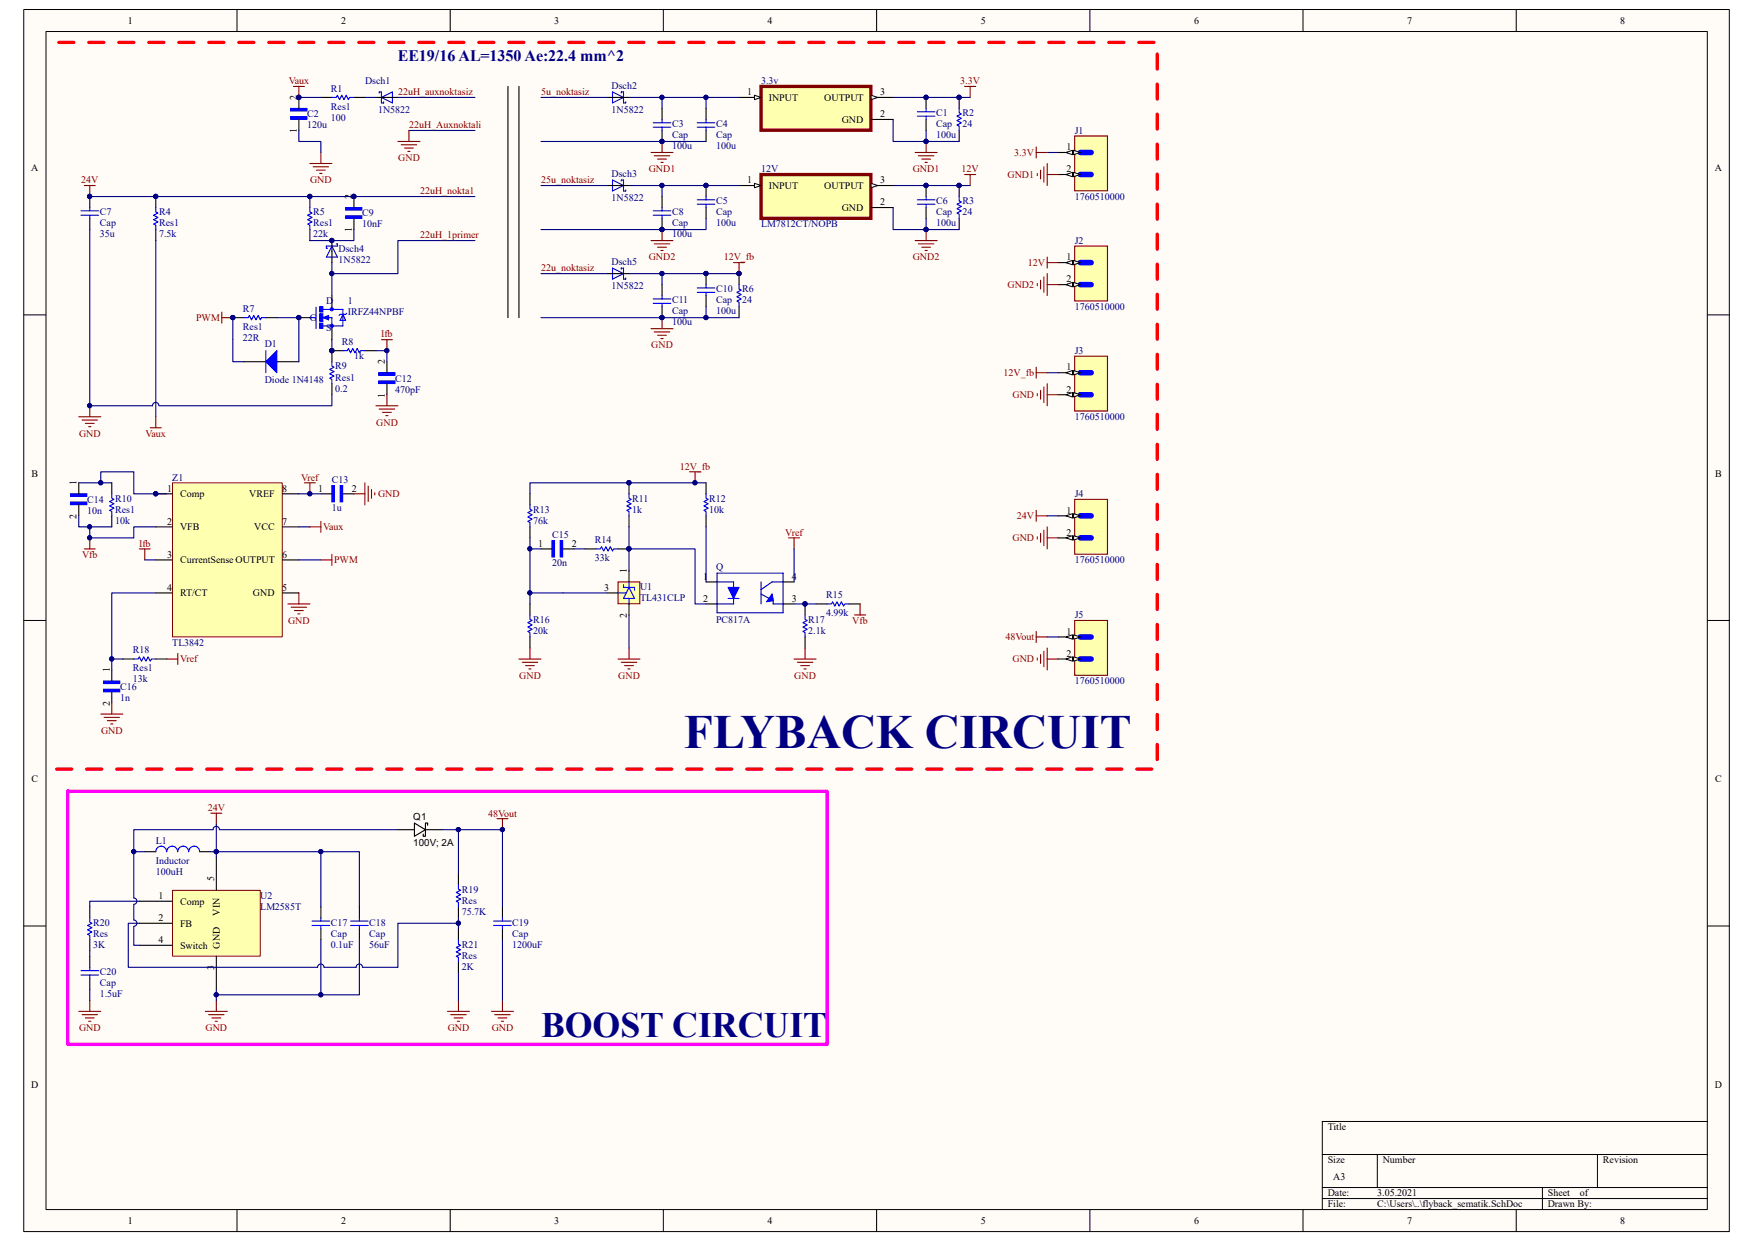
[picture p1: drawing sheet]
<svg xmlns="http://www.w3.org/2000/svg" width="297mm" height="210mm" viewBox="0 0 297 210" stroke-linecap="round" stroke-linejoin="round" font-family="sans-serif">
<path d="M4.1 1.7h288.7v206.7h-288.7z" fill="#fffcf8"/>
<path d="M4 1.6h288.8v206.8h-288.8z" fill="none" stroke="#000" stroke-width=".17"/>
<path d="M7.8 5.4h281.3v199.3h-281.3z" fill="#fffcf8"/>
<g fill="none" stroke="#000" stroke-width=".17">
<path d="M7.8 5.3h281.3v199.4h-281.3zM40.1 1.6v3.7M76.2 1.6v3.7M112.3 1.6v3.7M148.4 1.6v3.7M184.5 1.6v3.7M220.6 1.6v3.7M256.7 1.6v3.7M4 53.3h3.7M289.1 53.3h3.7M4 105h3.7M289.1 105h3.7"/>
<path d="M4 156.7h3.7M289.1 156.7h3.7M223.9 195.4h65.2M233.2 195.4v5.6M270.5 195.4v5.6M289.1 189.8h-65.2v14.9M40.1 204.7v3.7M76.2 204.7v3.7M112.3 204.7v3.7M148.4 204.7v3.7M184.5 204.7v3.7M220.6 204.7v3.7"/>
<path d="M223.9 201h65.2M223.9 202.8h65.2M256.7 204.7v3.7M261.2 201v3.7"/>
</g>
<path d="M29.3 81.7h18.5v26.1h-18.5z" fill="#ffffb0"/>
<path d="M29.2 81.7h18.6v26.1h-18.6z" fill="none" stroke="#800000" stroke-width=".17"/>
<path d="M26.4 83.6h2.8M26.4 89.2h2.8M26.4 94.7h2.8M47.8 83.6h2.8M47.8 89.2h2.8M47.8 94.7h2.8M26.4 100.3h2.8M47.8 100.3h2.8" fill="none" stroke="#000" stroke-width=".19"/>
<circle cx="26.4" cy="83.5" r=".35" fill="#000080" stroke="#000080" stroke-width=".17"/>
<path d="M182 23h5.5v9.3h-5.5z" fill-rule="evenodd" fill="#ffffb0" stroke="#800000" stroke-width=".19"/>
<path d="M182.9 29.5h1.9M182.9 25.8h1.9" fill="none" stroke="#00f" stroke-width=".93"/>
<path d="M179.2 25.8h3.7" fill="none" stroke="#000" stroke-width=".19"/>
<path d="M181.8 25.4l1.1 .4-1.1 .4z" fill="#fffcf8"/>
<path d="M181.8 25.4l1.1 .4-1.1 .4z" fill="none" stroke="#000" stroke-width=".17"/>
<path d="M180.5 25.8l1.1-.4v.8z" fill="#fffcf8"/>
<path d="M180.5 25.8l1.1-.4v.8z" fill="none" stroke="#000" stroke-width=".17"/>
<path d="M179.2 29.5h3.7" fill="none" stroke="#000" stroke-width=".19"/>
<path d="M181.8 29.2l1.1 .3-1.1 .4z" fill="#fffcf8"/>
<path d="M181.8 29.2l1.1 .3-1.1 .4z" fill="none" stroke="#000" stroke-width=".17"/>
<path d="M180.5 29.5l1.1-.3v.7z" fill="#fffcf8"/>
<path d="M180.5 29.5l1.1-.3v.7z" fill="none" stroke="#000" stroke-width=".17"/>
<g fill="none" stroke="#000" stroke-width=".19">
<path d="M50.6 16.5v1.9M54.3 16.5h1.9M59.9 16.5h1.9M63.7 16.5h3.7M102.8 16.5h3.7M26.4 33.3v1.8M26.4 38.8v1.9M50.6 20.2v1.9M52.5 33.3v1.8M52.5 38.8v1.9M59.9 33.3v1.8M59.9 37v1.8"/>
<path d="M102.8 31.4h3.7M39.4 53.8h1.9M45 53.8h1.9M50.6 53.8h1.9M56.2 40.7v3.7M56.2 50v1.9M56.2 55.6v1.9M41.3 61.2h3.7M46.9 61.2h3.7"/>
</g>
<g fill="#000080" stroke="#000080" stroke-width=".17">
<circle cx="26.4" cy="33.2" r=".35"/>
<circle cx="50.6" cy="53.7" r=".35"/>
<circle cx="39.4" cy="53.7" r=".35"/>
<circle cx="56.2" cy="40.7" r=".35"/>
<circle cx="52.5" cy="33.2" r=".35"/>
<circle cx="59.9" cy="33.2" r=".35"/>
<circle cx="112.1" cy="31.4" r=".35"/>
<circle cx="50.6" cy="16.5" r=".35"/>
</g>
<g fill="none" stroke="#00f" stroke-width=".19">
<path d="M56.2 16.5h.7l.2-.4 .4 .8 .4-.8 .3 .8 .4-.8 .4 .8 .2-.4h.7M64.2 15.7v-.1h.4v1.8h.4v-.2M64.6 16.5l1.8-.9v1.8zM103.7 15.6l1.9 .9-1.9 .9zM105.2 15.7v-.1h.4v1.8h.3v-.2M26.4 35.1v.8l.4 .2-.8 .3 .8 .4-.8 .4 .8 .3-.8 .4 .4 .2v.7M52.5 35.1v.8l.3 .2-.7 .3 .7 .4-.7 .4 .7 .3-.7 .4 .4 .2v.7M103.7 30.5l1.9 .9-1.9 .9zM105.2 30.6v-.1h.4v1.8h.3v-.2M41.3 53.8h.7l.2-.4 .4 .7 .4-.7 .3 .7 .4-.7 .4 .7 .2-.3h.7M52.5 53.8h.9M53.5 52v3.6"/>
<path d="M54.7 53.8l.9-.4v.7zM54.7 52.4h3.4v2.8h-3.4M55.4 53.8h.8v1.8M55.5 53.6l-.6 .2 .6 .1v-.1M56.2 51.9v.5M56.2 41.6l.9 1.9h-1.8zM56.9 41.3h.2v.3h-1.8v.4h.2M58.1 53.2l.4 1h-.9zM58.7 53l-.2 .2h-.9l-.2 .2"/>
</g>
<g fill="#00f" stroke="#00f" stroke-width=".19">
<path d="M54.1 54.7h.6v.9h-.6z" fill-rule="evenodd"/>
<path d="M54.1 51.9h.6v.9h-.6z" fill-rule="evenodd"/>
<path d="M54.1 53.1h.6v1.3h-.6z" fill-rule="evenodd"/>
<path d="M58.5 36.5h2.8v.4h-2.8z" fill-rule="evenodd"/>
<path d="M58.5 35.1h2.8v.4h-2.8z" fill-rule="evenodd"/>
<path d="M49.2 19.7h2.8v.5h-2.8z" fill-rule="evenodd"/>
<path d="M49.2 18.4h2.8v.4h-2.8z" fill-rule="evenodd"/>
</g>
<g fill="none" stroke="#00f" stroke-width=".56">
<circle cx="56.2" cy="52.3" r=".08"/>
<circle cx="56.2" cy="55.1" r=".07"/>
</g>
<path d="M61.8 16.5h1.9M50.6 22.1v1.8h3.7v1.9M59.9 33.3h20.5M106.5 31.4h5.6v1.9M39.4 53.8v7.4h1.9" fill="none" stroke="#000080" stroke-width=".19"/>
<path d="M52.5 27.7h3.7M53 28.2h2.6M53.6 28.8h1.5M54.1 29.3h.4M54.3 25.8v1.9" fill="none" stroke="#800000" stroke-width=".19"/>
<path d="M46.9 59.3v3.8l-1.9-1.9z" fill="#00f"/>
<path d="M45 59.3v3.8M46.9 59.3v3.8l-1.9-1.9zM58.1 59.3h.7l.2-.3 .4 .7 .3-.7 .4 .7 .4-.7 .4 .7 .1-.4h.8M103.7 45.4l1.9 .9-1.9 .9zM105.2 45.6v-.2h.4v1.8h.3v-.2M125.1 48.2v.7l.4 .2-.7 .4 .7 .3-.7 .4 .7 .4-.7 .4 .3 .1v.8M56.2 61.2v.8l.4 .1-.8 .4 .8 .4-.8 .4 .8 .3-.8 .4 .4 .2v.7M18.9 83.6v.7l.4 .2-.7 .4 .7 .3-.7 .4 .7 .4-.7 .4 .3 .1v.8M22.7 111.5h.7l.2-.4 .4 .8 .3-.8 .4 .8 .4-.8 .4 .8 .1-.4h.8" fill="none" stroke="#00f" stroke-width=".19"/>
<g fill="none" stroke="#000080" stroke-width=".19">
<path d="M50.6 16.5h3.7M67.4 16.5h13M91.6 16.5h11.2M106.5 16.5h5.6M112.1 18.4v-1.9h7.5v1.9M59.9 38.8v1.9h-7.4M69.2 22.1h11.2M91.6 31.4h11.2M26.4 40.7v29.8M46.9 53.8h3.7v7.4M56.2 46.3v3.7M56.2 57.5v1.8"/>
<path d="M63.7 59.3h1.8v1.9M80.4 40.7h-13v5.6h-11.2v-1.9M91.6 46.3h11.2M106.5 46.3h5.6v1.9M119.6 53.8h5.5M13.3 81.7h5.6M13.3 87.3v1.9h5.6M15.2 89.2v1.8h7.5v-1.8h3.7M17.1 81.7v-1.9h5.6v3.8h5.5M24.5 94.7h1.9M50.6 83.6h3.7M50.6 94.7h3.7"/>
<path d="M50.6 89.2h1.9M20.8 111.5h-1.9v1.9M26.4 100.3h-7.5v11.2"/>
</g>
<g fill="#000080" stroke="#000080" stroke-width=".17">
<circle cx="56.2" cy="46.3" r=".35"/>
<circle cx="50.6" cy="53.7" r=".35"/>
<circle cx="39.4" cy="53.7" r=".35"/>
<circle cx="56.2" cy="59.3" r=".35"/>
<circle cx="15.2" cy="68.6" r=".35"/>
<circle cx="65.5" cy="59.3" r=".35"/>
<circle cx="15.2" cy="33.2" r=".35"/>
<circle cx="50.6" cy="16.5" r=".35"/>
<circle cx="56.2" cy="40.7" r=".35"/>
<circle cx="18.9" cy="111.5" r=".35"/>
<circle cx="17" cy="81.7" r=".35"/>
<circle cx="15.2" cy="89.1" r=".35"/>
<circle cx="26.4" cy="83.5" r=".35"/>
<circle cx="15.2" cy="91" r=".35"/>
<circle cx="52.5" cy="83.5" r=".35"/>
<circle cx="112.1" cy="16.5" r=".35"/>
<circle cx="119.5" cy="16.5" r=".35"/>
<circle cx="112.1" cy="23.9" r=".35"/>
<circle cx="112.1" cy="38.8" r=".35"/>
<circle cx="112.1" cy="46.3" r=".35"/>
<circle cx="112.1" cy="53.7" r=".35"/>
<circle cx="125.1" cy="46.3" r=".35"/>
<circle cx="119.5" cy="53.7" r=".35"/>
</g>
<g fill="none" stroke="#800000" stroke-width=".19">
<path d="M49.7 14.6h1.8M50.6 14.6v1.9M14.3 31.4h1.8M15.2 31.4v1.9M67.4 23.9h3.7M67.9 24.5h2.6M68.5 25.1h1.5M69.1 25.6h.3M69.2 22.1v1.8M110.2 25.8h3.8M110.8 26.4h2.6M111.4 26.9h1.4"/>
<path d="M111.9 27.5h.4M112.1 23.9v1.9M112.1 38.8v1.9M37.6 52.8v1.9M37.6 53.8h1.8M64.6 57.5h1.8M65.5 57.5v1.8M110.2 40.7h3.8M110.2 55.6h3.8M110.8 41.3h2.6M110.8 56.2h2.6M111.4 41.8h1.4"/>
<path d="M111.4 56.7h1.4M111.9 42.4h.4M111.9 57.3h.4M112.1 53.8v1.8M13.3 70.5h3.8M13.9 71.1h2.6M14.5 71.6h1.4M15 72.2h.4M15.2 68.7v1.8M25.5 72.4h1.8M26.4 70.5v1.9M63.7 68.7h3.7"/>
<path d="M64.2 69.2h2.6M64.8 69.8h1.5M65.3 70.3h.4M65.5 66.8v1.9M14.3 92.9h1.8M15.2 91v1.9M23.6 92.9h1.9M24.5 92.9v1.8M51.5 81.7h1.9M52.5 89.2h1.8M52.5 81.7v1.9M54.3 94.7h1.9"/>
<path d="M54.3 88.2v1.9M56.2 93.8v1.9M59.9 83.6h1.9M61.8 81.7v3.7M62.3 82.3v2.6M62.9 82.8v1.5M63.5 83.4v.4M18.9 119v1.8M28.2 111.5h1.9M30.1 110.6v1.8M48.7 102.2h3.8M49.3 102.8h2.6"/>
<path d="M49.9 103.3h1.5M50.4 103.9h.4M50.6 100.3v1.9M17.1 120.8h3.7M17.6 121.4h2.6M18.2 122h1.5M18.7 122.5h.4"/>
</g>
<g fill="none" stroke="#000" stroke-width=".19">
<path d="M58.1 59.3h-1.9v1.9M61.8 59.3h1.9M102.8 46.3h3.7M125.1 46.3v1.9M125.1 51.9v1.9M56.2 64.9v1.9M65.5 61.2v1.9M65.5 64.9v1.9M13.3 81.7v1.9M13.3 85.4v1.9M18.9 81.7v1.9M18.9 87.3v1.9"/>
<path d="M54.3 83.6h1.9M58.1 83.6h1.8M18.9 113.4v1.8M18.9 117.1v1.9M20.8 111.5h1.9M26.4 111.5h1.8"/>
</g>
<g fill="#00f" stroke="#00f" stroke-width=".19">
<path d="M64.1 64.5h2.8v.4h-2.8z" fill-rule="evenodd"/>
<path d="M64.1 63.1h2.8v.4h-2.8z" fill-rule="evenodd"/>
<path d="M17.5 115.2h2.8v.5h-2.8z" fill-rule="evenodd"/>
<path d="M17.5 116.6h2.8v.5h-2.8z" fill-rule="evenodd"/>
<path d="M11.9 83.6h2.8v.4h-2.8z" fill-rule="evenodd"/>
<path d="M11.9 85h2.8v.4h-2.8z" fill-rule="evenodd"/>
<path d="M56.2 82.2h.4v2.7h-.4z" fill-rule="evenodd"/>
<path d="M57.6 82.2h.4v2.7h-.4z" fill-rule="evenodd"/>
</g>
<path d="M128.9 29.5h18.6v7.4h-18.6z" fill-rule="evenodd" fill="#ffffb0" stroke="#800000" stroke-width=".56"/>
<path d="M125.1 31.4h3.8" fill="none" stroke="#000" stroke-width=".19"/>
<path d="M127.8 31l1.1 .4-1.1 .4z" fill="#fffcf8"/>
<path d="M127.8 31l1.1 .4-1.1 .4z" fill="none" stroke="#000" stroke-width=".17"/>
<path d="M147.5 31.4h3.7" fill="none" stroke="#000" stroke-width=".19"/>
<path d="M147.5 31l1.1 .4-1.1 .4z" fill="#fffcf8"/>
<path d="M147.5 31l1.1 .4-1.1 .4z" fill="none" stroke="#000" stroke-width=".17"/>
<path d="M147.5 35.1h3.7M162.4 31.4v1.9M162.4 37v1.8" fill="none" stroke="#000" stroke-width=".19"/>
<path d="M112.1 31.4h13M151.2 35.1v3.7h5.6M156.8 37v1.8h5.6" fill="none" stroke="#000080" stroke-width=".19"/>
<g fill="#000080" stroke="#000080" stroke-width=".17">
<circle cx="119.5" cy="31.4" r=".35"/>
<circle cx="112.1" cy="31.4" r=".35"/>
<circle cx="156.8" cy="38.8" r=".35"/>
<circle cx="162.4" cy="31.4" r=".35"/>
</g>
<path d="M156.8 38.8v1.9M155 40.7h3.7M155.5 41.3h2.6M156.1 41.8h1.5M156.6 42.4h.4" fill="none" stroke="#800000" stroke-width=".19"/>
<path d="M162.4 33.3v.7l.4 .2-.8 .4 .8 .3-.8 .4 .8 .4-.8 .4 .4 .1v.8" fill="none" stroke="#00f" stroke-width=".19"/>
<path d="M128.9 14.6h18.6v7.4h-18.6z" fill-rule="evenodd" fill="#ffffb0" stroke="#800000" stroke-width=".56"/>
<path d="M125.1 16.5h3.8" fill="none" stroke="#000" stroke-width=".19"/>
<path d="M127.8 16.1l1.1 .4-1.1 .4z" fill="#fffcf8"/>
<path d="M127.8 16.1l1.1 .4-1.1 .4z" fill="none" stroke="#000" stroke-width=".17"/>
<path d="M147.5 16.5h3.7" fill="none" stroke="#000" stroke-width=".19"/>
<path d="M147.5 16.1l1.1 .4-1.1 .4z" fill="#fffcf8"/>
<path d="M147.5 16.1l1.1 .4-1.1 .4z" fill="none" stroke="#000" stroke-width=".17"/>
<path d="M162.4 16.5v1.9M147.5 20.2h3.7M162.4 22.1v1.8" fill="none" stroke="#000" stroke-width=".19"/>
<path d="M119.6 16.5h5.5M151.2 20.2v3.7h5.6M156.8 22.1v1.8h5.6" fill="none" stroke="#000080" stroke-width=".19"/>
<g fill="#000080" stroke="#000080" stroke-width=".17">
<circle cx="119.5" cy="16.5" r=".35"/>
<circle cx="156.8" cy="23.9" r=".35"/>
<circle cx="162.4" cy="16.5" r=".35"/>
</g>
<path d="M155 25.8h3.7M155.5 26.4h2.6M156.1 26.9h1.5M156.6 27.5h.4M156.8 23.9v1.9" fill="none" stroke="#800000" stroke-width=".19"/>
<path d="M162.4 18.4v.7l.4 .2-.8 .4 .8 .3-.8 .4 .8 .4-.8 .3 .4 .2v.8" fill="none" stroke="#00f" stroke-width=".19"/>
<path d="M104.6 98.5h3.7v3.7h-3.7z" fill-rule="evenodd" fill="#ffffb0" stroke="#800000" stroke-width=".19"/>
<g fill="none" stroke="#00f" stroke-width=".19">
<path d="M105.6 98.9v.5h1.8v.5M106.5 99.4l.9 1.9h-1.8l.4-1M106.5 99.4l-.5 .9M106.5 98.5v.9M121.4 98.5h2.8v3.7h-2.8M121.4 97h11.2v6.7h-11.2zM128.9 98.5v3.7M132.6 98.5h-1.9l-1.8 1.3M104.6 100.3h1.4M106.5 101.3v.9M123.3 101.3h1.8M128.9 100.5l2 1.1"/>
<path d="M130.7 100.5l.2 1.1M130.9 101.6v.6h1.7"/>
</g>
<path d="M106.5 96.6v1.9M102.8 100.3h1.8M106.5 102.2v1.9" fill="none" stroke="#000" stroke-width=".19"/>
<path d="M123.3 99.4h1.8l-.9 1.9z" fill="#00f"/>
<path d="M123.3 99.4h1.8l-.9 1.9z" fill="none" stroke="#00f" stroke-width=".19"/>
<path d="M130.7 100.5l.2 1.1-1.1 .2z" fill="#00f"/>
<path d="M89.7 85.4v.8l.4 .2-.7 .3 .7 .4-.7 .4 .7 .4-.7 .3 .3 .2v.8M100.9 92.9h.8l.1-.4 .4 .8 .4-.8 .4 .8 .3-.8 .4 .8 .2-.4h.7M106.5 83.6v.7l.4 .2-.8 .4 .8 .3-.8 .4 .8 .4-.8 .4 .4 .1v.8M119.6 83.6v.7l.3 .2-.7 .4 .7 .3-.7 .4 .7 .4-.7 .4 .4 .1v.8M89.7 104.1v.7l.4 .2-.7 .4 .7 .3-.7 .4 .7 .4-.7 .4 .3 .1v.8M130.7 100.5l.2 1.1-1.1 .2zM136.3 104.1v.7l.4 .2-.7 .4 .7 .3-.7 .4 .7 .4-.7 .4 .3 .1v.8M140 102.2h.8l.2-.4 .4 .8 .3-.8 .4 .8 .4-.8 .3 .8 .2-.4h.8" fill="none" stroke="#00f" stroke-width=".19"/>
<g fill="none" stroke="#000" stroke-width=".19">
<path d="M86 14.6v39.2M87.9 14.6v39.2M89.7 83.6v1.8M89.7 89.2v1.8M91.6 92.9h1.9M95.3 92.9h1.9M99.1 92.9h1.8M104.6 92.9h1.9M106.5 81.7v1.9M106.5 87.3v1.9M119.6 98.5h1.8M119.6 81.7v1.9"/>
<path d="M119.6 87.3v1.9M132.6 98.5h1.9M89.7 102.2v1.9M89.7 107.8v1.9M119.6 102.2h1.8M132.6 102.2h1.9M136.3 102.2v1.9M136.3 107.8v1.9M138.2 102.2h1.8M143.8 102.2h1.8"/>
</g>
<g fill="none" stroke="#800000" stroke-width=".19">
<path d="M133.5 91h1.9M134.5 91v1.9M87.9 111.5h3.7M88.4 112.1h2.6M89 112.6h1.5M89.6 113.2h.3M89.7 109.7v1.8M104.6 111.5h3.8M105.2 112.1h2.6M105.8 112.6h1.5M106.3 113.2h.4M106.5 109.7v1.8"/>
<path d="M134.5 111.5h3.7M135 112.1h2.6M135.6 112.6h1.5M136.1 113.2h.4M136.3 109.7v1.8M144.7 104.1h1.9M145.6 102.2v1.9"/>
</g>
<path d="M89.7 91v1.9h1.9M89.7 92.9v9.3M97.2 92.9h1.9M106.5 92.9h11.2v9.3h1.9M106.5 89.2v7.4M119.6 89.2v9.3M134.5 92.9v5.6M89.7 100.3h13.1M106.5 104.1v5.6M134.5 102.2h3.7" fill="none" stroke="#000080" stroke-width=".19"/>
<g fill="#000080" stroke="#000080" stroke-width=".17">
<circle cx="136.3" cy="102.2" r=".35"/>
<circle cx="106.5" cy="81.7" r=".35"/>
<circle cx="106.5" cy="92.9" r=".35"/>
<circle cx="89.7" cy="92.9" r=".35"/>
<circle cx="89.7" cy="100.3" r=".35"/>
</g>
<g fill="#00f" stroke="#00f" stroke-width=".19">
<path d="M93.5 91.5h.4v2.7h-.4z" fill-rule="evenodd"/>
<path d="M94.9 91.5h.4v2.7h-.4z" fill-rule="evenodd"/>
</g>
<path d="M182 41.6h5.5v9.3h-5.5z" fill-rule="evenodd" fill="#ffffb0" stroke="#800000" stroke-width=".19"/>
<path d="M182.9 48.2h1.9M182.9 44.4h1.9" fill="none" stroke="#00f" stroke-width=".93"/>
<path d="M179.2 44.4h3.7" fill="none" stroke="#000" stroke-width=".19"/>
<path d="M181.8 44.1l1.1 .3-1.1 .4z" fill="#fffcf8"/>
<path d="M181.8 44.1l1.1 .3-1.1 .4z" fill="none" stroke="#000" stroke-width=".17"/>
<path d="M180.5 44.4l1.1-.3v.7z" fill="#fffcf8"/>
<path d="M180.5 44.4l1.1-.3v.7z" fill="none" stroke="#000" stroke-width=".17"/>
<path d="M179.2 48.2h3.7" fill="none" stroke="#000" stroke-width=".19"/>
<path d="M181.8 47.8l1.1 .4-1.1 .3z" fill="#fffcf8"/>
<path d="M181.8 47.8l1.1 .4-1.1 .3z" fill="none" stroke="#000" stroke-width=".17"/>
<path d="M180.5 48.2l1.1-.4v.7z" fill="#fffcf8"/>
<path d="M180.5 48.2l1.1-.4v.7z" fill="none" stroke="#000" stroke-width=".17"/>
<path d="M182 60.3h5.5v9.3h-5.5z" fill-rule="evenodd" fill="#ffffb0" stroke="#800000" stroke-width=".19"/>
<path d="M182.9 66.8h1.9M182.9 63.1h1.9" fill="none" stroke="#00f" stroke-width=".93"/>
<path d="M179.2 63.1h3.7" fill="none" stroke="#000" stroke-width=".19"/>
<path d="M181.8 62.7l1.1 .4-1.1 .3z" fill="#fffcf8"/>
<path d="M181.8 62.7l1.1 .4-1.1 .3z" fill="none" stroke="#000" stroke-width=".17"/>
<path d="M180.5 63.1l1.1-.4v.7z" fill="#fffcf8"/>
<path d="M180.5 63.1l1.1-.4v.7z" fill="none" stroke="#000" stroke-width=".17"/>
<path d="M179.2 66.8h3.7" fill="none" stroke="#000" stroke-width=".19"/>
<path d="M181.8 66.4l1.1 .4-1.1 .4z" fill="#fffcf8"/>
<path d="M181.8 66.4l1.1 .4-1.1 .4z" fill="none" stroke="#000" stroke-width=".17"/>
<path d="M180.5 66.8l1.1-.4v.8z" fill="#fffcf8"/>
<path d="M180.5 66.8l1.1-.4v.8z" fill="none" stroke="#000" stroke-width=".17"/>
<g fill="none" stroke="#800000" stroke-width=".19">
<path d="M175.6 29.3v.4M176.2 28.8v1.5M176.8 28.2v2.6M177.3 27.7v3.7M177.3 29.5h1.9M175.6 48v.3M176.2 47.4v1.5M176.8 46.9v2.6M177.3 46.3v3.7M177.3 48.2h1.9M175.6 66.6v.4M176.2 66.1v1.4"/>
<path d="M176.8 65.5v2.6M177.3 64.9v3.8M177.3 66.8h1.9"/>
</g>
<path d="M182 84.5h5.5v9.3h-5.5z" fill-rule="evenodd" fill="#ffffb0" stroke="#800000" stroke-width=".19"/>
<path d="M182.9 91h1.9M182.9 87.3h1.9" fill="none" stroke="#00f" stroke-width=".93"/>
<path d="M179.2 87.3h3.7" fill="none" stroke="#000" stroke-width=".19"/>
<path d="M181.8 86.9l1.1 .4-1.1 .4z" fill="#fffcf8"/>
<path d="M181.8 86.9l1.1 .4-1.1 .4z" fill="none" stroke="#000" stroke-width=".17"/>
<path d="M180.5 87.3l1.1-.4v.8z" fill="#fffcf8"/>
<path d="M180.5 87.3l1.1-.4v.8z" fill="none" stroke="#000" stroke-width=".17"/>
<path d="M179.2 91h3.7" fill="none" stroke="#000" stroke-width=".19"/>
<path d="M181.8 90.6l1.1 .4-1.1 .4z" fill="#fffcf8"/>
<path d="M181.8 90.6l1.1 .4-1.1 .4z" fill="none" stroke="#000" stroke-width=".17"/>
<path d="M180.5 91l1.1-.4v.8z" fill="#fffcf8"/>
<path d="M180.5 91l1.1-.4v.8z" fill="none" stroke="#000" stroke-width=".17"/>
<g fill="none" stroke="#800000" stroke-width=".19">
<path d="M175.5 86.4v1.8M175.5 87.3h1.8M175.6 90.8v.4M176.2 90.3v1.5M176.8 89.7v2.6M177.3 89.2v3.7M177.3 91h1.9M35.7 137.6h1.9M36.6 137.6v1.9M13.3 171.1h3.8M13.9 171.7h2.6M14.5 172.3h1.4"/>
<path d="M15 172.8h.4M15.2 169.3v1.8M34.8 171.1h3.7M35.3 171.7h2.6M35.9 172.3h1.5M36.4 172.8h.4M36.6 169.3v1.8M75.8 171.1h3.7M76.3 171.7h2.6M76.9 172.3h1.5M77.4 172.8h.4M77.6 169.3v1.8"/>
<path d="M83.2 171.1h3.7M83.8 171.7h2.6M84.3 172.3h1.5M84.9 172.8h.4M85.1 169.3v1.8"/>
</g>
<path d="M177.3 87.3h1.9M54.3 159v9.3h-17.7M54.3 144.1v9.3M60.9 159v9.3h-6.6M74.8 140.4h2.8v7.4M77.6 155.3v1.9M77.6 140.4h7.5v13M85.1 159v10.3M15.2 160.9v.9M15.2 167.4v1.9M77.6 164.6v4.7" fill="none" stroke="#000080" stroke-width=".19"/>
<path d="M9.6 130.1h186.4v-122.9h-186.4" fill="none" stroke="#f00" stroke-width=".56" stroke-dasharray="2.5 2.5"/>
<g fill="none" stroke="#000" stroke-width=".19">
<path d="M70.2 139.3l1.8 1.1-1.8 1.1zM72.4 139.7v-.4h-.4v2.2h-.3v-.4M15.2 153.4v1.9M15.2 159v1.9M24.5 144.1h1.9M33.8 144.1h1.9M54.3 153.4v1.9M54.3 157.2v1.8M60.9 153.4v1.9M60.9 157.2v1.8M67.4 140.4h2.8M72 140.4h2.8"/>
<path d="M77.6 147.8v1.9M77.6 153.4v1.9M77.6 157.2v1.8M85.1 153.4v1.9M85.1 157.2v1.8M15.2 161.8v1.9M15.2 165.6v1.8M77.6 162.8v1.8"/>
</g>
<g fill="none" stroke="#00f" stroke-width=".19">
<path d="M15.2 155.3v.7l.4 .2-.8 .4 .8 .4-.8 .4 .8 .3-.8 .4 .4 .2v.7M26.4 144.1a.91 .91 0 0 1 .9-.9 .91 .91 0 0 1 .9 .9M28.2 144.1a.91 .91 0 0 1 1-.9 .91 .91 0 0 1 .9 .9M30.1 144.1a.91 .91 0 0 1 .9-.9 .91 .91 0 0 1 .9 .9M32 144.1a.91 .91 0 0 1 .9-.9 .91 .91 0 0 1 .9 .9M52.8 156.6h3M52.8 155.9h3M54.3 155.3v.6M54.3 156.6v.6M59.4 156.6h2.9M59.4 155.9h2.9M60.9 155.3v.6"/>
<path d="M60.9 156.6v.6M77.6 159v.8l.4 .2-.7 .3 .7 .4-.7 .4 .7 .4-.7 .3 .3 .2v.8M77.6 149.7v.8l.4 .1-.7 .4 .7 .4-.7 .4 .7 .3-.7 .4 .3 .2v.7M83.6 156.6h3M83.6 155.9h3M85.1 155.3v.6M85.1 156.6v.6M13.7 165h3M13.7 164.2h3M15.2 163.7v.5M15.2 165v.6"/>
</g>
<g fill="#000080" stroke="#000080" stroke-width=".17">
<circle cx="54.3" cy="168.3" r=".35"/>
<circle cx="36.6" cy="168.3" r=".35"/>
<circle cx="54.3" cy="144.1" r=".35"/>
<circle cx="77.6" cy="156.2" r=".35"/>
<circle cx="77.6" cy="140.4" r=".35"/>
<circle cx="85.1" cy="140.4" r=".35"/>
</g>
<path d="M11.5 133.9h128.5v42.8h-128.5z" fill="none" stroke="#f0f" stroke-width=".56"/>
<path d="M29.3 150.7h14.8v11.1h-14.8z" fill="#ffffb0"/>
<path d="M29.2 150.7h14.9v11.1h-14.9z" fill="none" stroke="#800000" stroke-width=".17"/>
<path d="M23.6 152.5h5.6M23.6 156.2h5.6M23.6 160h5.6M36.6 145.1v5.5M36.6 161.8v5.6" fill="none" stroke="#000" stroke-width=".19"/>
<path d="M36.6 139.5v4.6h24.3v9.3M22.7 144.1h1.8M23.6 152.5h-8.4v.9M23.6 156.2h-1.9v7.5h32.1a.54 .54 0 0 1 .5-.6 .54 .54 0 0 1 .6 .6M35.7 144.1h.9v1M77.6 156.2h-10.2v7.5h-6M54.9 163.7h5.4a.54 .54 0 0 1 .5-.6 .54 .54 0 0 1 .6 .6" fill="none" stroke="#000080" stroke-width=".19"/>
<g fill="#000080" stroke="#000080" stroke-width=".17">
<circle cx="77.6" cy="156.2" r=".35"/>
<circle cx="22.6" cy="144.1" r=".35"/>
<circle cx="36.6" cy="144.1" r=".35"/>
<circle cx="54.3" cy="144.1" r=".35"/>
</g>
<path d="M182 105h5.5v9.3h-5.5z" fill-rule="evenodd" fill="#ffffb0" stroke="#800000" stroke-width=".19"/>
<path d="M182.9 111.5h1.9M182.9 107.8h1.9" fill="none" stroke="#00f" stroke-width=".93"/>
<path d="M179.2 107.8h3.7" fill="none" stroke="#000" stroke-width=".19"/>
<path d="M181.8 107.4l1.1 .4-1.1 .4z" fill="#fffcf8"/>
<path d="M181.8 107.4l1.1 .4-1.1 .4z" fill="none" stroke="#000" stroke-width=".17"/>
<path d="M180.5 107.8l1.1-.4v.8z" fill="#fffcf8"/>
<path d="M180.5 107.8l1.1-.4v.8z" fill="none" stroke="#000" stroke-width=".17"/>
<path d="M179.2 111.5h3.7" fill="none" stroke="#000" stroke-width=".19"/>
<path d="M181.8 111.1l1.1 .4-1.1 .4z" fill="#fffcf8"/>
<path d="M181.8 111.1l1.1 .4-1.1 .4z" fill="none" stroke="#000" stroke-width=".17"/>
<path d="M180.5 111.5l1.1-.4v.8z" fill="#fffcf8"/>
<path d="M180.5 111.5l1.1-.4v.8z" fill="none" stroke="#000" stroke-width=".17"/>
<g fill="none" stroke="#800000" stroke-width=".19">
<path d="M163.3 14.6h1.9M164.3 14.6v1.9M163.3 29.5h1.9M164.3 29.5v1.9M175.5 24.9v1.8M175.5 25.8h1.8M124.2 44.4h1.9M125.1 44.4v1.9M177.3 43.5v1.9M177.3 44.4h1.9M116.8 79.8h1.8M117.7 79.8v1.9"/>
<path d="M175.5 62.1v1.9M175.5 63.1h1.8M175.5 106.9v1.8M175.5 107.8h1.8M175.6 111.3v.4M176.2 110.8v1.5M176.8 110.2v2.6M177.3 109.7v3.7M177.3 111.5h1.9M84.1 138.5h1.9M85.1 138.5v1.9"/>
</g>
<g fill="none" stroke="#000080" stroke-width=".19">
<path d="M151.2 16.5h13.1M15.2 38.8v29.9h10.6a.56 .56 0 0 1 .6-.6 .56 .56 0 0 1 .5 .6h29.3v-1.9M15.2 33.3h44.7M91.6 23.9h28M119.6 37v1.8h-28M151.2 31.4h13.1M177.3 25.8h1.9M112.1 46.3h13M119.6 51.9v1.9h-28M177.3 63.1h1.9M119.6 81.7h-29.9v1.9M177.3 107.8h1.9"/>
<path d="M22.7 156.8v3.2h.9M22.7 153.1v2.6a.54 .54 0 0 1 .5 .5 .54 .54 0 0 1-.5 .6M37.2 140.4a.54 .54 0 0 0-.6-.6 .54 .54 0 0 0-.5 .6h-13.4v11.6a.54 .54 0 0 1 .5 .5 .54 .54 0 0 1-.5 .5M37.2 140.4h30.2M36.6 167.4v1.9"/>
</g>
<g fill="#000080" stroke="#000080" stroke-width=".17">
<circle cx="125.1" cy="46.3" r=".35"/>
<circle cx="119.5" cy="46.3" r=".35"/>
<circle cx="112.1" cy="46.3" r=".35"/>
<circle cx="117.7" cy="81.7" r=".35"/>
<circle cx="106.5" cy="81.7" r=".35"/>
<circle cx="85.1" cy="140.4" r=".35"/>
<circle cx="22.6" cy="144.1" r=".35"/>
<circle cx="36.6" cy="168.3" r=".35"/>
<circle cx="15.2" cy="33.2" r=".35"/>
<circle cx="15.2" cy="68.6" r=".35"/>
<circle cx="59.9" cy="33.2" r=".35"/>
<circle cx="52.5" cy="33.2" r=".35"/>
<circle cx="26.4" cy="33.2" r=".35"/>
<circle cx="112.1" cy="23.9" r=".35"/>
<circle cx="156.8" cy="16.5" r=".35"/>
<circle cx="162.4" cy="16.5" r=".35"/>
<circle cx="112.1" cy="38.8" r=".35"/>
<circle cx="119.5" cy="31.4" r=".35"/>
<circle cx="156.8" cy="31.4" r=".35"/>
<circle cx="162.4" cy="31.4" r=".35"/>
<circle cx="112.1" cy="53.7" r=".35"/>
<circle cx="119.5" cy="53.7" r=".35"/>
</g>
<g fill="none" stroke="#000" stroke-width=".19">
<path d="M112.1 18.4v1.8M119.6 18.4v1.8M156.8 16.5v1.9M15.2 33.3v1.8M15.2 37v1.8M112.1 22.1v1.8M112.1 33.3v1.8M112.1 37v1.8M119.6 22.1v1.8M119.6 31.4v1.9M119.6 35.1v1.9M156.8 20.2v1.9"/>
<path d="M156.8 31.4v1.9M156.8 35.1v1.9M112.1 48.2v1.8M112.1 51.9v1.9M119.6 46.3v1.9M119.6 50v1.9"/>
</g>
<g fill="none" stroke="#00f" stroke-width=".19">
<path d="M155.3 19.7h3M155.3 18.9h3M156.8 18.4v.5M156.8 19.7v.5M13.7 36.4h3M13.7 35.7h3M15.2 35.1v.6M15.2 36.4v.6M110.6 36.4h3M110.6 35.7h3M110.6 21.5h3M110.6 20.8h3"/>
<path d="M112.1 20.2v.6M112.1 21.5v.6M112.1 35.1v.6M112.1 36.4v.6M118.1 21.5h2.9M118.1 20.8h2.9M118.1 34.6h2.9M118.1 33.8h2.9M119.6 20.2v.6M119.6 21.5v.6M119.6 33.3v.5M119.6 34.6v.5"/>
<path d="M155.3 34.6h3M155.3 33.8h3M156.8 33.3v.5M156.8 34.6v.5M110.6 51.3h3M110.6 50.6h3M112.1 50v.6M112.1 51.3v.6M118.1 49.5h2.9M118.1 48.7h2.9M119.6 48.2v.5M119.6 49.5v.5"/>
</g>
<text font-size="8.1" fill="#000080" x="115.8" y="126.5">FLYBACK CIRCUIT</text>
<text font-size="6.1" fill="#000080" x="91.6" y="175.4">BOOST CIRCUIT</text>
<text font-size="2.7" fill="#000080" x="67.4" y="10.3">EE19/16 AL=1350 Ae:22.4 mm^2</text>
<g font-size="1.7">
<text x="21.6" y="4">1</text>
<text x="57.7" y="4">2</text>
<text x="93.9" y="4">3</text>
<text x="130" y="4">4</text>
<text x="166.1" y="4">5</text>
<text x="202.2" y="4">6</text>
<text x="238.2" y="4">7</text>
<text x="274.4" y="4">8</text>
<text x="50.2" y="16.8" transform="rotate(-90 50.2 16.8)">2</text>
<text x="126.5" y="16.1">1</text>
<text x="130.2" y="17.1">INPUT</text>
<text x="139.6" y="17.1">OUTPUT</text>
<text x="149" y="16.1">3</text>
<text x="50.2" y="22.6" transform="rotate(-90 50.2 22.6)">1</text>
<text x="142.5" y="20.8">GND</text>
<text x="149" y="19.9">2</text>
<text x="5.3" y="29">A</text>
<text x="180.6" y="25.4">1</text>
<text x="180.6" y="29.2">2</text>
<text x="290.4" y="29">A</text>
<text x="59.6" y="33.6" transform="rotate(-90 59.6 33.6)">2</text>
<text x="126.5" y="31">1</text>
<text x="130.2" y="32">INPUT</text>
<text x="139.6" y="32">OUTPUT</text>
<text x="142.5" y="35.7">GND</text>
<text x="149" y="31">3</text>
<text x="149" y="34.8">2</text>
<text x="59.6" y="39.3" transform="rotate(-90 59.6 39.3)">1</text>
<text x="180.6" y="44.1">1</text>
<text x="180.6" y="47.8">2</text>
<text x="65.1" y="61.6" transform="rotate(-90 65.1 61.6)">2</text>
<text x="180.6" y="62.7">1</text>
<text x="65.1" y="67.3" transform="rotate(-90 65.1 67.3)">1</text>
<text x="180.6" y="66.4">2</text>
<text x="5.3" y="80.6">B</text>
<text x="13" y="82.1" transform="rotate(-90 13 82.1)">1</text>
<text x="28.3" y="83.2">1</text>
<text x="47.8" y="83.2">8</text>
<text x="53.8" y="83.2">1</text>
<text x="59.6" y="83.2">2</text>
<text x="290.4" y="80.6">B</text>
<text x="13" y="87.8" transform="rotate(-90 13 87.8)">2</text>
<text x="28.3" y="88.8">2</text>
<text x="30.5" y="84.1">Comp</text>
<text x="30.5" y="89.7">VFB</text>
<text x="42.2" y="84.1">VREF</text>
<text x="43.1" y="89.7">VCC</text>
<text x="47.8" y="88.8">7</text>
<text x="180.6" y="86.9">1</text>
<text x="28.3" y="94.4">3</text>
<text x="30.5" y="95.3">CurrentSense OUTPUT</text>
<text x="47.8" y="94.4">6</text>
<text x="91.1" y="92.5">1</text>
<text x="96.8" y="92.5">2</text>
<text x="180.6" y="90.6">2</text>
<text x="28.3" y="100">4</text>
<text x="30.5" y="100.9">RT/CT</text>
<text x="42.8" y="100.9">GND</text>
<text x="47.8" y="100">5</text>
<text x="102.3" y="100">3</text>
<text x="106.1" y="97" transform="rotate(-90 106.1 97)">1</text>
<text x="119.1" y="98.1">1</text>
<text x="119.1" y="101.9">2</text>
<text x="134.1" y="98.1">4</text>
<text x="134.1" y="101.9">3</text>
<text x="106.1" y="104.5" transform="rotate(-90 106.1 104.5)">2</text>
<text x="180.6" y="107.4">1</text>
<text x="18.6" y="113.7" transform="rotate(-90 18.6 113.7)">1</text>
<text x="180.6" y="111.2">2</text>
<text x="18.6" y="119.4" transform="rotate(-90 18.6 119.4)">2</text>
<text x="5.3" y="132.3">C</text>
<text x="290.4" y="132.3">C</text>
<text x="70" y="143.2">100V; 2A</text>
<text x="70" y="138.7">Q1</text>
<text x="36.3" y="149.1" transform="rotate(-90 36.3 149.1)">5</text>
<text x="26.8" y="152.1">1</text>
<text x="26.8" y="155.9">2</text>
<text x="30.5" y="153.1">Comp</text>
<text x="37.2" y="154.9" transform="rotate(-90 37.2 154.9)">VIN</text>
<text x="26.8" y="159.6">4</text>
<text x="30.5" y="156.8">FB</text>
<text x="30.5" y="160.5">Switch</text>
<text x="37.2" y="160.5" transform="rotate(-90 37.2 160.5)">GND</text>
<text x="36.3" y="164.2" transform="rotate(-90 36.3 164.2)">3</text>
<text x="5.3" y="184.1">D</text>
<text x="290.4" y="184.1">D</text>
<text x="224.8" y="191.3">Title</text>
<text x="224.8" y="196.8">Size</text>
<text x="234.1" y="196.8">Number</text>
<text x="271.4" y="196.8">Revision</text>
<text x="224.8" y="202.4">Date:</text>
<text x="225.8" y="199.6">A3</text>
<text x="233.2" y="202.4">3.05.2021</text>
<text x="262.1" y="202.4">Sheet</text>
<text x="267.5" y="202.4">of</text>
<text x="21.6" y="207.1">1</text>
<text x="57.7" y="207.1">2</text>
<text x="93.9" y="207.1">3</text>
<text x="130" y="207.1">4</text>
<text x="166.1" y="207.1">5</text>
<text x="202.2" y="207.1">6</text>
<text x="224.8" y="204.3">File:</text>
<text x="233.2" y="204.3">C:\Users\..\flyback_sematik.SchDoc</text>
<text x="238.2" y="207.1">7</text>
<text x="262.1" y="204.3">Drawn By:</text>
<text x="274.4" y="207.1">8</text>
</g>
<g font-size="1.7" fill="#800000">
<text x="48.9" y="14.3">Vaux</text>
<text x="67.4" y="16.1">22uH_auxnoktasiz</text>
<text x="91.6" y="16.1">5u_noktasiz</text>
<text x="162.6" y="14.3">3.3V</text>
<text x="69.3" y="21.7">22uH_Auxnoktali</text>
<text x="67.4" y="27.3">GND</text>
<text x="109.9" y="29.2">GND1</text>
<text x="154.6" y="29.2">GND1</text>
<text x="162.8" y="29.2">12V</text>
<text x="171.7" y="26.4">3.3V</text>
<text x="13.8" y="31">24V</text>
<text x="52.5" y="31">GND</text>
<text x="71.1" y="32.9">22uH_nokta1</text>
<text x="91.6" y="31">25u_noktasiz</text>
<text x="170.6" y="30.1">GND1</text>
<text x="71.1" y="40.3">22uH_1primer</text>
<text x="91.6" y="45.9">22u_noktasiz</text>
<text x="109.9" y="44.1">GND2</text>
<text x="122.6" y="44.1">12V_fb</text>
<text x="154.6" y="44.1">GND2</text>
<text x="174" y="45">12V</text>
<text x="170.6" y="48.7">GND2</text>
<text x="33.2" y="54.3">PWM</text>
<text x="64.5" y="57.1">Ifb</text>
<text x="110.3" y="59">GND</text>
<text x="169.9" y="63.6">12V_fb</text>
<text x="171.4" y="67.4">GND</text>
<text x="13.4" y="73.9">GND</text>
<text x="24.6" y="73.9">Vaux</text>
<text x="63.7" y="72">GND</text>
<text x="51" y="81.3">Vref</text>
<text x="115.1" y="79.5">12V_fb</text>
<text x="54.7" y="89.7">Vaux</text>
<text x="64" y="84.1">GND</text>
<text x="172.2" y="87.8">24V</text>
<text x="13.9" y="94.4">Vfb</text>
<text x="23.5" y="92.5">Ifb</text>
<text x="56.6" y="95.3">PWM</text>
<text x="133" y="90.6">Vref</text>
<text x="171.4" y="91.6">GND</text>
<text x="48.8" y="105.6">GND</text>
<text x="144.3" y="105.6">Vfb</text>
<text x="30.5" y="112.1">Vref</text>
<text x="170.3" y="108.4">48Vout</text>
<text x="171.4" y="112.1">GND</text>
<text x="87.9" y="114.9">GND</text>
<text x="104.7" y="114.9">GND</text>
<text x="134.5" y="114.9">GND</text>
<text x="17.1" y="124.2">GND</text>
<text x="35.2" y="137.2">24V</text>
<text x="82.7" y="138.2">48Vout</text>
<text x="13.4" y="174.5">GND</text>
<text x="34.8" y="174.5">GND</text>
<text x="75.8" y="174.5">GND</text>
<text x="83.3" y="174.5">GND</text>
</g>
<g font-size="1.7" fill="#000080">
<text x="56" y="15.6">R1</text>
<text x="61.8" y="14.3">Dsch1</text>
<text x="103.5" y="15">Dsch2</text>
<text x="128.9" y="14.3">3.3v</text>
<text x="52" y="19.9">C2</text>
<text x="52" y="21.7">120u</text>
<text x="56" y="20.4">100</text>
<text x="56" y="18.5">Res1</text>
<text x="64" y="19.1">1N5822</text>
<text x="103.5" y="19.1">1N5822</text>
<text x="113.8" y="21.5">C3</text>
<text x="113.8" y="23.4">Cap</text>
<text x="121.2" y="21.5">C4</text>
<text x="121.2" y="23.4">Cap</text>
<text x="158.5" y="23.4">100u</text>
<text x="158.5" y="19.7">C1</text>
<text x="158.5" y="21.5">Cap</text>
<text x="163" y="21.5">24</text>
<text x="163" y="19.7">R2</text>
<text x="182" y="22.6">J1</text>
<text x="103.5" y="29.9">Dsch3</text>
<text x="113.8" y="25.3">100u</text>
<text x="121.2" y="25.3">100u</text>
<text x="128.9" y="29.2">12V</text>
<text x="103.5" y="34">1N5822</text>
<text x="121.2" y="34.6">C5</text>
<text x="158.5" y="34.6">C6</text>
<text x="163" y="34.6">R3</text>
<text x="182" y="33.8">1760510000</text>
<text x="16.9" y="40.2">35u</text>
<text x="16.9" y="36.4">C7</text>
<text x="16.9" y="38.3">Cap</text>
<text x="26.9" y="40.2">7.5k</text>
<text x="26.9" y="36.4">R4</text>
<text x="26.9" y="38.3">Res1</text>
<text x="53" y="40.2">22k</text>
<text x="53" y="36.4">R5</text>
<text x="53" y="38.3">Res1</text>
<text x="61.3" y="36.6">C9</text>
<text x="61.3" y="38.5">10nF</text>
<text x="113.8" y="40.2">100u</text>
<text x="113.8" y="36.4">C8</text>
<text x="113.8" y="38.3">Cap</text>
<text x="121.2" y="38.3">100u</text>
<text x="121.2" y="36.4">Cap</text>
<text x="128.9" y="38.5">LM7812CT/NOPB</text>
<text x="158.5" y="38.3">100u</text>
<text x="158.5" y="36.4">Cap</text>
<text x="163" y="36.4">24</text>
<text x="182" y="41.3">J2</text>
<text x="57.3" y="42.6">Dsch4</text>
<text x="57.3" y="44.4">1N5822</text>
<text x="103.5" y="44.8">Dsch5</text>
<text x="41.1" y="52.8">R7</text>
<text x="55.2" y="51.5">D</text>
<text x="58.9" y="51.5">1</text>
<text x="58.9" y="53.4">IRFZ44NPBF</text>
<text x="103.5" y="48.9">1N5822</text>
<text x="113.8" y="51.3">C11</text>
<text x="113.8" y="53.2">Cap</text>
<text x="121.2" y="53.2">100u</text>
<text x="121.2" y="49.5">C10</text>
<text x="121.2" y="51.3">Cap</text>
<text x="125.7" y="51.3">24</text>
<text x="125.7" y="49.5">R6</text>
<text x="182" y="52.5">1760510000</text>
<text x="41.1" y="57.7">22R</text>
<text x="41.1" y="55.8">Res1</text>
<text x="44.8" y="58.8">D1</text>
<text x="52.4" y="54.3">G</text>
<text x="55.2" y="56">S</text>
<text x="57.9" y="58.4">R8</text>
<text x="113.8" y="55.1">100u</text>
<text x="182" y="59.9">J3</text>
<text x="44.8" y="64.8">Diode 1N4148</text>
<text x="56.8" y="62.5">R9</text>
<text x="56.8" y="64.4">Res1</text>
<text x="59.9" y="60.8">1k</text>
<text x="66.9" y="64.6">C12</text>
<text x="56.8" y="66.3">0.2</text>
<text x="66.9" y="66.4">470pF</text>
<text x="182" y="71.1">1760510000</text>
<text x="29.2" y="81.3">Z1</text>
<text x="56.2" y="81.8">C13</text>
<text x="14.7" y="85">C14</text>
<text x="14.7" y="86.9">10n</text>
<text x="19.5" y="88.6">10k</text>
<text x="19.5" y="84.9">R10</text>
<text x="19.5" y="86.7">Res1</text>
<text x="56.2" y="86.4">1u</text>
<text x="90.3" y="88.6">76k</text>
<text x="90.3" y="86.7">R13</text>
<text x="107.1" y="86.7">1k</text>
<text x="107.1" y="84.9">R11</text>
<text x="120.1" y="86.7">10k</text>
<text x="120.1" y="84.9">R12</text>
<text x="182" y="84.1">J4</text>
<text x="93.5" y="91.1">C15</text>
<text x="93.5" y="95.8">20n</text>
<text x="100.7" y="95">33k</text>
<text x="100.7" y="91.9">R14</text>
<text x="182" y="95.3">1760510000</text>
<text x="108.4" y="99.8">U1</text>
<text x="108.4" y="101.6">TL431CLP</text>
<text x="121.2" y="96.4">Q</text>
<text x="139.9" y="101.3">R15</text>
<text x="90.3" y="107.2">20k</text>
<text x="90.3" y="105.4">R16</text>
<text x="121.2" y="105.4">PC817A</text>
<text x="136.9" y="107.2">2.1k</text>
<text x="136.9" y="105.4">R17</text>
<text x="139.9" y="104.3">4.99k</text>
<text x="182" y="104.6">J5</text>
<text x="22.5" y="110.6">R18</text>
<text x="22.5" y="113.6">Res1</text>
<text x="29.2" y="109.3">TL3842</text>
<text x="20.3" y="116.8">C16</text>
<text x="20.3" y="118.6">1n</text>
<text x="22.5" y="115.4">13k</text>
<text x="182" y="115.8">1760510000</text>
<text x="26.4" y="142.8">L1</text>
<text x="26.4" y="148">100uH</text>
<text x="26.4" y="146.2">Inductor</text>
<text x="44.1" y="152.1">U2</text>
<text x="44.1" y="154">LM2585T</text>
<text x="78.2" y="154.8">75.7K</text>
<text x="78.2" y="151">R19</text>
<text x="78.2" y="152.9">Res</text>
<text x="15.7" y="160.4">3K</text>
<text x="15.7" y="156.6">R20</text>
<text x="15.7" y="158.5">Res</text>
<text x="56" y="160.4">0.1uF</text>
<text x="56" y="156.6">C17</text>
<text x="56" y="158.5">Cap</text>
<text x="62.5" y="160.4">56uF</text>
<text x="62.5" y="156.6">C18</text>
<text x="62.5" y="158.5">Cap</text>
<text x="78.2" y="160.4">R21</text>
<text x="86.7" y="160.4">1200uF</text>
<text x="86.7" y="156.6">C19</text>
<text x="86.7" y="158.5">Cap</text>
<text x="16.9" y="165">C20</text>
<text x="16.9" y="166.9">Cap</text>
<text x="78.2" y="164.1">2K</text>
<text x="78.2" y="162.2">Res</text>
<text x="16.9" y="168.7">1.5uF</text>
</g>
</svg>
